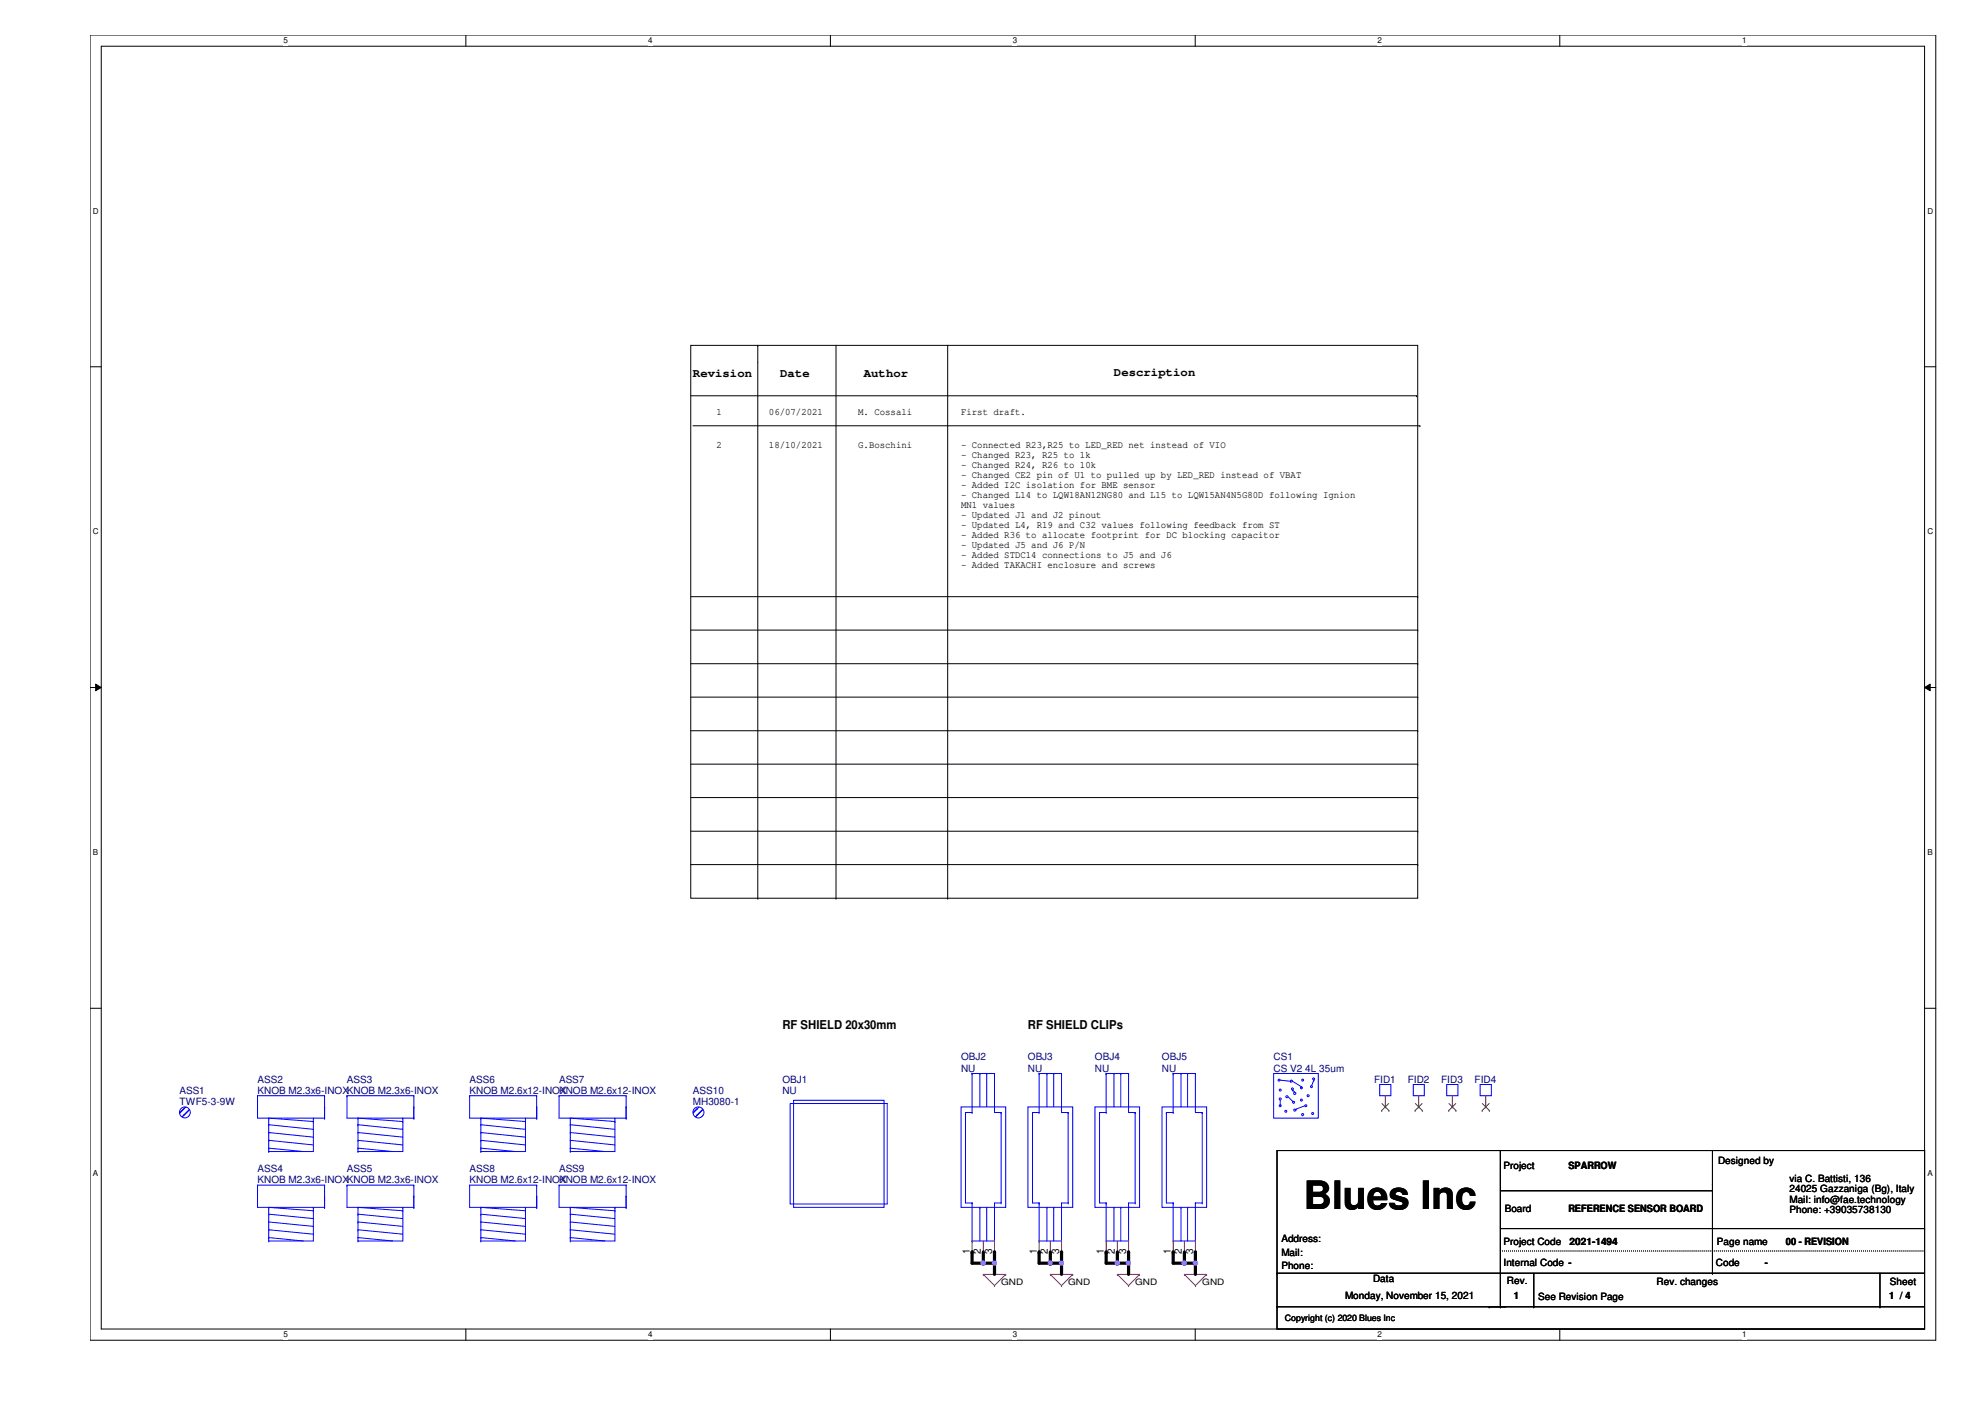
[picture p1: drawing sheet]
<svg xmlns="http://www.w3.org/2000/svg" width="420mm" height="297mm" viewBox="0 0 420 297" stroke-linecap="round" stroke-linejoin="round" font-family="sans-serif">
<path d="M19.1 7.4h390.4v276.1h-390.4zM21.4 9.8h385.8v271.4h-385.8z" fill="none" stroke="#000" stroke-width=".21"/>
<g fill="#fff">
<path d="M60 7.7h.9v1.9h-.9z"/>
<path d="M60 281.4h.9v1.9h-.9z"/>
</g>
<path d="M98.6 7.4v2.4M98.6 281.2v2.3" fill="none" stroke="#000" stroke-width=".21"/>
<g fill="#fff">
<path d="M137.1 7.7h.9v1.9h-.9z"/>
<path d="M137.1 281.4h.9v1.9h-.9z"/>
</g>
<path d="M175.7 7.4v2.4M175.7 281.2v2.3" fill="none" stroke="#000" stroke-width=".21"/>
<g fill="#fff">
<path d="M214.2 7.7h1v1.9h-1z"/>
<path d="M214.2 281.4h1v1.9h-1z"/>
</g>
<path d="M252.9 7.4v2.4M252.9 281.2v2.3" fill="none" stroke="#000" stroke-width=".21"/>
<g fill="#fff">
<path d="M291.4 7.7h1v1.9h-1z"/>
<path d="M291.4 281.4h1v1.9h-1z"/>
</g>
<path d="M330 7.4v2.4M330 281.2v2.3" fill="none" stroke="#000" stroke-width=".21"/>
<g fill="#fff">
<path d="M368.6 7.7h.9v1.9h-.9z"/>
<path d="M368.6 281.4h.9v1.9h-.9z"/>
<path d="M19.6 43.7h1.3v1.9h-1.3z"/>
<path d="M407.8 43.7h1.2v1.9h-1.2z"/>
<path d="M19.6 111.5h1.3v1.9h-1.3z"/>
<path d="M407.8 111.5h1.2v1.9h-1.2z"/>
</g>
<path d="M19.1 77.6h2.3M407.2 77.6h2.3" fill="none" stroke="#000" stroke-width=".21"/>
<g fill="#fff">
<path d="M19.6 179.4h1.2v1.9h-1.2z"/>
<path d="M407.8 179.4h1.1v1.9h-1.1z"/>
</g>
<path d="M19.1 145.5h2.3M20.2 144.7l1.2 .8-1.2 .6zM407.2 145.5l1.1-.8v1.4zM407.2 145.5h2.3" fill="none" stroke="#000" stroke-width=".21"/>
<path d="M20.2 144.7l1.2 .8-1.2 .6zM407.2 145.5l1.1-.8v1.4z" fill="#000"/>
<g fill="#fff">
<path d="M19.6 247.2h1.2v1.9h-1.2z"/>
<path d="M407.8 247.2h1.1v1.9h-1.1z"/>
</g>
<g fill="none" stroke="#000" stroke-width=".21">
<path d="M146.1 73.1h153.8v116.9h-153.8zM160.3 73.1h.1M160.3 73.1v116.9M176.9 73.1v116.9M200.5 73.1v116.9M146.1 83.7h153.6M146.6 90.1h153.8M299.7 83.7h.1M300.4 90.1h.1M146.1 126.2h153.8M146.1 133.3h153.8M299.9 126.2h.1"/>
<path d="M299.9 133.3h.1M146.1 140.4h153.8M146.1 147.5h153.8M146.1 154.6h153.8M299.9 140.4h.1M299.9 147.5h.1M299.9 154.6h.1M146.1 161.7h153.8M146.1 168.7h153.8M146.1 175.9h153.8M299.9 161.7h.1M299.9 168.7h.1"/>
<path d="M299.9 175.9h.1M146.1 182.9h153.8M160.3 190h.1M176.9 190h.1M200.5 190h.1M299.9 182.9h.1M19.1 213.3h2.3M407.2 213.3h2.3M270.2 243.4h137v37.8h-137zM317.4 243.4v33.1M317.4 259.9h89.8M317.4 251.9h44.9"/>
<path d="M362.3 250.5h.1M362.3 251.9h.1M362.3 243.4v26M407.2 259.9h.1M270.2 276.5h.1M270.2 269.4h.1M270.2 276.5h137M270.2 269.4h137M315 276.5h.1M317.4 276.5h.1M324.5 276.5h.1M324.5 269.4v7.1"/>
<path d="M362.3 269.4h.1M397.7 276.5h.1M397.7 269.4v7.1"/>
</g>
<g fill="none" stroke="#f00" stroke-width=".21">
<path d="M300.1 234.2h.1M300.1 231.8v2.4M314.3 234.2h.1M314.3 231.8v2.4M205.7 264.9h.1M205.7 262.6v2.3M208 269.6h.1M208 264.9h.1M208 269.6h4.8M208 269.6l2.4 2.4M208 262.6v2.3M210.4 272h.1"/>
<path d="M210.4 264.9h.1M210.4 262.6v2.3M212.8 269.6h.1M212.8 269.6l-2.4 2.4M219.8 264.9h.1M219.8 262.6v2.3M222.2 269.6h.1M222.2 264.9h.1M222.2 269.6h4.7M222.2 269.6l2.4 2.4M222.2 262.6v2.3M224.6 272h.1"/>
<path d="M224.6 264.9h.1M224.6 262.6v2.3M226.9 269.6h.1M226.9 269.6l-2.3 2.4M234 264.9h.1M234 262.6v2.3M236.4 269.6h.1M236.4 264.9h.1M236.4 269.6h4.7M236.4 269.6l2.4 2.4M236.4 262.6v2.3M238.8 272h.1"/>
<path d="M238.8 264.9h.1M238.8 262.6v2.3M241.1 269.6h.1M241.1 269.6l-2.3 2.4M248.2 264.9h.1M248.2 262.6v2.3M250.6 269.6h.1M250.6 264.9h.1M250.6 269.6h4.7M250.6 269.6l2.3 2.4M250.6 262.6v2.3M252.9 272h.1"/>
<path d="M252.9 264.9h.1M252.9 262.6v2.3M255.3 269.6h.1M255.3 269.6l-2.4 2.4"/>
</g>
<path d="M317.4 264.7h89.8M407.2 264.7h.1" fill="none" stroke="#000" stroke-width=".21" stroke-dasharray="0 .4"/>
<g fill="none" stroke="#00f" stroke-width=".21">
<path d="M73.4 231.8h.1M73.4 231.8h14.1M73.4 231.8v4.8h14.1M75.7 236.6h.1M75.7 238h.1M75.7 239.6h.1M75.7 236.6v7M75.7 236.6l9.5 .7M75.7 238l9.5 .9M75.7 239.6l9.5 1M85.2 236.6h.1M85.2 237.3h.1"/>
<path d="M85.2 236.6v7h-9.5M87.5 231.8h.1M87.5 234.2h.1M87.5 236.6h.1M87.5 231.8v4.8M118.3 231.8h.1M118.3 231.8h14.2M118.3 231.8v4.8h14.2M120.7 236.6h.1M120.7 238h.1M120.7 239.6h.1M120.7 236.6v7"/>
<path d="M120.7 236.6l9.4 .7M120.7 238l9.4 .9M120.7 239.6l9.4 1M130.1 236.6h.1M130.1 237.3h.1M130.1 236.6v7h-9.4M132.5 231.8h.1M132.5 234.2h.1M132.5 236.6h.1M132.5 231.8v4.8M167.2 233.5h20.5v21.2h-20.5zM167.9 232.8h19.1v22.6h-19.1z"/>
<path d="M203.3 234.2h9.5v21.2h-9.5zM204.3 235.4h.1M204.3 235.4v19.1h1.4M204.3 235.4h1.4M205.7 227.1h.1M205.7 235.4h.1M205.7 227.1v8.3M205.7 227.1h4.7M207.3 227.1h.1M207.3 227.1v7.1M208.7 227.1h.1M208.7 227.1v7.1"/>
<path d="M210.4 227.1h.1M210.4 227.1v8.3h1.4M211.8 235.4h.1M211.8 235.4v19.1M217.5 234.2h9.4v21.2h-9.4zM218.4 235.4h.1M218.4 235.4h1.4M218.4 235.4v19.1h1.4M219.8 227.1h.1M219.8 235.4h.1M219.8 227.1h4.8M219.8 227.1v8.3"/>
<path d="M221.5 227.1h.1M221.5 227.1v7.1M222.9 227.1h.1M222.9 227.1v7.1M224.6 227.1h.1M224.6 227.1v8.3h1.4M226 235.4h.1M226 235.4v19.1M231.6 234.2h9.5v21.2h-9.5zM232.6 235.4h.1M232.6 235.4h1.4M232.6 235.4v19.1h1.4"/>
<path d="M234 227.1h.1M234 235.4h.1M234 227.1h4.8M234 227.1v8.3M235.7 227.1h.1M235.7 227.1v7.1M237.1 227.1h.1M237.1 227.1v7.1M238.8 227.1h.1M238.8 227.1v8.3h1.4M240.2 235.4h.1M240.2 235.4v19.1"/>
<path d="M245.8 234.2h9.5v21.2h-9.5zM246.8 235.4h.1M246.8 235.4h1.4M246.8 235.4v19.1h1.4M248.2 227.1h.1M248.2 235.4h.1M248.2 227.1h4.7M248.2 227.1v8.3M249.9 227.1h.1M249.9 227.1v7.1M251.2 227.1h.1M251.2 227.1v7.1"/>
<path d="M252.9 227.1h.1M252.9 227.1v8.3h1.4M254.3 235.4h.1M254.3 235.4v19.1M269.5 227.1h9.4v9.5h-9.4zM270.4 228.4h.3v.3h-.3zM270.7 230.5h.3v.3h-.3zM270.7 232.3h.3v.4h-.3zM270.7 233.8h.3v.3h-.3zM270.8 233.7h.1M270.8 228.5l2.2 .3M270.8 232.8v.9"/>
<path d="M271.9 235h.3v.3h-.3zM272.1 231.9h.3v.3h-.3zM272.5 232.1l1 .9M273 228.8h.1M273.1 228.6h.3v.3h-.3zM273.3 230.2h.3v.3h-.3zM273.5 230.6h.1M273.5 233h.1M273.5 228.8l1.9 1.2M273.5 230.6l.4 .5M273.5 233.1h.3v.3h-.3zM273.7 231.2h.4v.3h-.4z"/>
<path d="M273.7 234.7h.4v.3h-.4zM274.2 234.7h.1M275.2 232.6h.3v.3h-.3zM275.2 230h.3v.3h-.3zM275.4 230h.1M275.4 228.4h.3v.3h-.3zM275.4 235.6h.3v.4h-.3zM276.1 233.9l-1.9 .8M276.1 233.8h.3v.3h-.3zM276.6 231.7h.3v.3h-.3zM277.3 229.8h.3v.2h-.3zM277.6 235.4h.2v.3h-.2z"/>
<path d="M277.8 228.1h.3v.3h-.3zM278 228.5h.1M278 228.5l-.5 1.2M299 229.4h2.3v2.4h-2.3zM313.1 229.4h2.4v2.4h-2.4zM54.5 250.7h.1M54.5 250.7h14.2M54.5 250.7v4.7h14.2M56.9 255.4h.1M56.9 256.9h.1M56.9 258.5h.1M56.9 255.4v7.2"/>
<path d="M56.9 255.4l9.4 .8M56.9 256.9l9.4 .9M56.9 258.5l9.4 1M66.3 255.4h.1M66.3 256.2h.1M66.3 255.4v7.2h-9.4M68.7 250.7h.1M68.7 253.1h.1M68.7 255.4h.1M68.7 250.7v4.7M75.7 243.6h.1M75.7 241.3h.1"/>
<path d="M75.7 242.9h.1M75.7 241.3l9.5 .9M75.7 242.9l7.4 .7M99.4 250.7h.1M99.4 250.7h14.1M99.4 250.7v4.7h14.1M101.7 255.4h.1M101.7 256.9h.1M101.7 258.5h.1M101.7 255.4v7.2M101.7 255.4l9.5 .8M101.7 256.9l9.5 .9"/>
<path d="M101.7 258.5l9.5 1M111.2 255.4h.1M111.2 256.2h.1M111.2 255.4v7.2h-9.5M113.5 250.7h.1M113.5 253.1h.1M113.5 255.4h.1M113.5 250.7v4.7M118.3 250.7h.1M118.3 250.7h14.2M118.3 250.7v4.7h14.2M120.7 243.6h.1"/>
<path d="M120.7 241.3h.1M120.7 242.9h.1M120.7 255.4h.1M120.7 256.9h.1M120.7 258.5h.1M120.7 255.4v7.2M120.7 241.3l9.4 .9M120.7 242.9l7.3 .7M120.7 255.4l9.4 .8M120.7 256.9l9.4 .9M120.7 258.5l9.4 1M130.1 255.4h.1"/>
<path d="M130.1 256.2h.1M130.1 255.4v7.2h-9.4M132.5 250.7h.1M132.5 253.1h.1M132.5 255.4h.1M132.5 250.7v4.7M205.7 254.5h.1M205.7 254.5v8.1M207.3 255.4h.1M207.3 255.4v7.2M208.7 255.4h.1M208.7 255.4v7.2"/>
<path d="M210.4 254.5h.1M210.4 254.5v8.1h-4.7M210.4 254.5h1.4M211.8 254.5h.1M219.8 254.5h.1M219.8 254.5v8.1M221.5 255.4h.1M221.5 255.4v7.2M222.9 255.4h.1M222.9 255.4v7.2M224.6 254.5h.1M224.6 254.5v8.1h-4.8"/>
<path d="M224.6 254.5h1.4M226 254.5h.1M234 254.5h.1M234 254.5v8.1M235.7 255.4h.1M235.7 255.4v7.2M237.1 255.4h.1M237.1 255.4v7.2M238.8 254.5h.1M238.8 254.5v8.1h-4.8M238.8 254.5h1.4M240.2 254.5h.1"/>
<path d="M248.2 254.5h.1M248.2 254.5v8.1M249.9 255.4h.1M249.9 255.4v7.2M251.2 255.4h.1M251.2 255.4v7.2M252.9 254.5h.1M252.9 254.5v8.1h-4.7M252.9 254.5h1.4M254.3 254.5h.1M56.9 262.6h.1M56.9 260.2h.1"/>
<path d="M56.9 261.8h.1M56.9 260.2l9.4 .9M56.9 261.8l7.3 .8M101.7 262.6h.1M101.7 260.2h.1M101.7 261.8h.1M101.7 260.2l9.5 .9M101.7 261.8l7.4 .8M120.7 262.6h.1M120.7 260.2h.1M120.7 261.8h.1M120.7 260.2l9.4 .9"/>
<path d="M120.7 261.8l7.3 .8M205.7 262.6h.1M219.8 262.6h.1M234 262.6h.1M248.2 262.6h.1"/>
</g>
<path d="M299.4 234.9h.1M299.4 233.5l1.5 1.4M300.9 233.5l-1.5 1.4M300.9 234.9h.1M313.6 234.9h.1M313.6 233.5l1.5 1.4M315 233.5l-1.4 1.4M315.1 234.9h.1" fill="none" stroke="#804000" stroke-width=".21"/>
<circle cx="39.1" cy="235.3" r="1.15" fill="#fff"/>
<g fill="none" stroke="#00f" stroke-width=".21">
<path d="M54.5 231.8h.1M54.5 231.8h14.2M54.5 231.8v4.8h14.2M56.9 236.6h.1M56.9 238h.1M56.9 239.6h.1M56.9 236.6v7M56.9 236.6l9.4 .7M56.9 238l9.4 .9M56.9 239.6l9.4 1M66.3 236.6h.1M66.3 237.3h.1"/>
<path d="M66.3 236.6v7h-9.4M68.7 231.8h.1M68.7 234.2h.1M68.7 236.6h.1M68.7 231.8v4.8M99.4 231.8h.1M99.4 231.8h14.1M99.4 231.8v4.8h14.1M101.7 236.6h.1M101.7 238h.1M101.7 239.6h.1M101.7 236.6v7"/>
<path d="M101.7 236.6l9.5 .7M101.7 238l9.5 .9M101.7 239.6l9.5 1M111.2 236.6h.1M111.2 237.3h.1M111.2 236.6v7h-9.5M113.5 231.8h.1M113.5 234.2h.1M113.5 236.6h.1M113.5 231.8v4.8M291.9 229.4h2.4v2.4h-2.4zM56.9 243.6h.1"/>
<path d="M56.9 241.3h.1M56.9 242.9h.1M56.9 241.3l9.4 .9M56.9 242.9l7.3 .7M73.4 250.7h.1M73.4 250.7h14.1M73.4 250.7v4.7h14.1M75.7 255.4h.1M75.7 256.9h.1M75.7 258.5h.1M75.7 255.4v7.2M75.7 255.4l9.5 .8"/>
<path d="M75.7 256.9l9.5 .9M75.7 258.5l9.5 1M85.2 255.4h.1M85.2 256.2h.1M85.2 255.4v7.2h-9.5M87.5 250.7h.1M87.5 253.1h.1M87.5 255.4h.1M87.5 250.7v4.7M101.7 243.6h.1M101.7 241.3h.1M101.7 242.9h.1"/>
<path d="M101.7 241.3l9.5 .9M101.7 242.9l7.4 .7M75.7 262.6h.1M75.7 260.2h.1M75.7 261.8h.1M75.7 260.2l9.5 .9M75.7 261.8l7.4 .8"/>
<circle cx="39.1" cy="235.3" r="1.15"/>
</g>
<path d="M293.1 234.2h.1M293.1 231.8v2.4" fill="none" stroke="#f00" stroke-width=".21"/>
<path d="M292.3 234.9h.1M292.4 233.5l1.4 1.4M293.8 233.5l-1.5 1.4M293.8 234.9h.1" fill="none" stroke="#804000" stroke-width=".21"/>
<circle cx="147.8" cy="235.3" r="1.17" fill="#fff"/>
<g fill="none" stroke="#00f" stroke-width=".21">
<path d="M306.1 229.4h2.3v2.4h-2.3z"/>
<circle cx="147.8" cy="235.3" r="1.17"/>
</g>
<path d="M307.3 234.2h.1M307.3 231.8v2.4" fill="none" stroke="#f00" stroke-width=".21"/>
<path d="M306.5 234.9h.1M306.5 233.5l1.5 1.4M308 233.5l-1.5 1.4M308 234.9h.1" fill="none" stroke="#804000" stroke-width=".21"/>
<path d="M208 264.9v2.3M222.2 264.9v2.3" fill="none" stroke="#000" stroke-width=".68"/>
<g fill="#000">
<circle cx="208" cy="267.2" r=".34"/>
<circle cx="222.2" cy="267.2" r=".34"/>
</g>
<circle cx="222.2" cy="267.2" r=".45" fill="#f0f"/>
<circle cx="222.2" cy="267.2" r=".45" fill="none" stroke="#f0f" stroke-width=".21"/>
<path d="M205.7 264.9v2.3h2.3M210.4 267.2v2.4M236.4 264.9v2.3M250.6 264.9v2.3" fill="none" stroke="#000" stroke-width=".68"/>
<g fill="#000">
<circle cx="205.7" cy="264.9" r=".34"/>
<circle cx="208" cy="267.2" r=".34"/>
<circle cx="210.4" cy="267.2" r=".34"/>
<circle cx="236.4" cy="267.2" r=".34"/>
<circle cx="250.6" cy="267.2" r=".34"/>
</g>
<circle cx="210.4" cy="267.2" r=".45" fill="#f0f"/>
<circle cx="210.4" cy="267.2" r=".45" fill="none" stroke="#f0f" stroke-width=".21"/>
<path d="M210.4 264.9v2.3M219.8 264.9v2.3h2.4M224.6 267.2v2.4" fill="none" stroke="#000" stroke-width=".68"/>
<g fill="#000">
<circle cx="210.4" cy="264.9" r=".34"/>
<circle cx="219.8" cy="264.9" r=".34"/>
<circle cx="222.2" cy="267.2" r=".34"/>
<circle cx="224.6" cy="267.2" r=".34"/>
</g>
<circle cx="224.5" cy="267.2" r=".45" fill="#f0f"/>
<circle cx="224.5" cy="267.2" r=".45" fill="none" stroke="#f0f" stroke-width=".21"/>
<path d="M224.6 264.9v2.3M234 264.9v2.3h2.4M238.8 267.2v2.4" fill="none" stroke="#000" stroke-width=".68"/>
<g fill="#000">
<circle cx="224.6" cy="264.9" r=".34"/>
<circle cx="234" cy="264.9" r=".34"/>
<circle cx="236.4" cy="267.2" r=".34"/>
<circle cx="238.8" cy="267.2" r=".34"/>
</g>
<circle cx="238.7" cy="267.2" r=".46" fill="#f0f"/>
<circle cx="238.7" cy="267.2" r=".46" fill="none" stroke="#f0f" stroke-width=".21"/>
<path d="M238.8 264.9v2.3M248.2 267.2h2.4" fill="none" stroke="#000" stroke-width=".68"/>
<g fill="#000">
<circle cx="238.8" cy="264.9" r=".34"/>
<circle cx="250.6" cy="267.2" r=".34"/>
</g>
<circle cx="250.5" cy="267.2" r=".46" fill="#f0f"/>
<circle cx="250.5" cy="267.2" r=".46" fill="none" stroke="#f0f" stroke-width=".21"/>
<path d="M248.2 264.9v2.3M252.9 267.2v2.4" fill="none" stroke="#000" stroke-width=".68"/>
<g fill="#000">
<circle cx="248.2" cy="264.9" r=".34"/>
<circle cx="252.9" cy="267.2" r=".34"/>
</g>
<circle cx="252.9" cy="267.2" r=".46" fill="#f0f"/>
<circle cx="252.9" cy="267.2" r=".46" fill="none" stroke="#f0f" stroke-width=".21"/>
<path d="M236.4 267.2h2.4M252.9 264.9v2.3h-2.3" fill="none" stroke="#000" stroke-width=".68"/>
<g fill="#000">
<circle cx="238.8" cy="267.2" r=".34"/>
<circle cx="252.9" cy="264.9" r=".34"/>
<circle cx="252.9" cy="267.2" r=".34"/>
</g>
<circle cx="236.4" cy="267.2" r=".45" fill="#f0f"/>
<circle cx="236.4" cy="267.2" r=".45" fill="none" stroke="#f0f" stroke-width=".21"/>
<path d="M208 267.2h2.4M222.2 267.2h2.4" fill="none" stroke="#000" stroke-width=".68"/>
<g fill="#000">
<circle cx="210.4" cy="267.2" r=".34"/>
<circle cx="224.6" cy="267.2" r=".34"/>
</g>
<circle cx="208" cy="267.2" r=".45" fill="#f0f"/>
<circle cx="208" cy="267.2" r=".45" fill="none" stroke="#f0f" stroke-width=".21"/>
<circle cx="222.2" cy="267.2" r=".45" fill="#f0f"/>
<circle cx="222.2" cy="267.2" r=".45" fill="none" stroke="#f0f" stroke-width=".21"/>
<circle cx="210.4" cy="267.2" r=".45" fill="#f0f"/>
<circle cx="210.4" cy="267.2" r=".45" fill="none" stroke="#f0f" stroke-width=".21"/>
<circle cx="224.5" cy="267.2" r=".45" fill="#f0f"/>
<circle cx="224.5" cy="267.2" r=".45" fill="none" stroke="#f0f" stroke-width=".21"/>
<circle cx="238.7" cy="267.2" r=".46" fill="#f0f"/>
<circle cx="238.7" cy="267.2" r=".46" fill="none" stroke="#f0f" stroke-width=".21"/>
<circle cx="250.5" cy="267.2" r=".46" fill="#f0f"/>
<circle cx="250.5" cy="267.2" r=".46" fill="none" stroke="#f0f" stroke-width=".21"/>
<circle cx="252.9" cy="267.2" r=".46" fill="#f0f"/>
<circle cx="252.9" cy="267.2" r=".46" fill="none" stroke="#f0f" stroke-width=".21"/>
<circle cx="236.4" cy="267.2" r=".45" fill="#f0f"/>
<circle cx="236.4" cy="267.2" r=".45" fill="none" stroke="#f0f" stroke-width=".21"/>
<circle cx="208" cy="267.2" r=".45" fill="#f0f"/>
<circle cx="208" cy="267.2" r=".45" fill="none" stroke="#f0f" stroke-width=".21"/>
<text font-size="8.3" x="275.8" y="255.7">Blues Inc</text>
<g font-size="2.6">
<text x="146.6" y="79.7">Revision</text>
<text x="165.1" y="79.7">Date</text>
<text x="182.8" y="79.7">Author</text>
<text x="235.7" y="79.5">Description</text>
<text x="165.5" y="217.7">RF SHIELD 20x30mm</text>
<text x="217.5" y="217.7">RF SHIELD CLIPs</text>
</g>
<g font-size="2.1">
<text x="151.6" y="87.7">1</text>
<text x="162.7" y="87.7">06/07/2021</text>
<text x="181.6" y="87.7">M. Cossali</text>
<text x="203.3" y="87.7">First draft.</text>
<text x="151.6" y="94.8">2</text>
<text x="162.7" y="94.8">18/10/2021</text>
<text x="181.6" y="94.8">G.Boschini</text>
<text x="203.3" y="94.8">- Connected R23,R25 to LED_RED net instead of VIO</text>
<text x="203.3" y="96.9">- Changed R23, R25 to 1k</text>
<text x="203.3" y="99.1">- Changed R24, R26 to 10k</text>
<text x="203.3" y="101.2">- Changed CE2 pin of U1 to pulled up by LED_RED instead of VBAT</text>
<text x="203.3" y="103.3">- Added I2C isolation for BME sensor</text>
<text x="203.3" y="105.4">- Changed L14 to LQW18AN12NG80 and L15 to LQW15AN4N5G80D following Ignion</text>
<text x="203.3" y="107.5">MN1 values</text>
<text x="203.3" y="109.6">- Updated J1 and J2 pinout</text>
<text x="203.3" y="111.8">- Updated L4, R19 and C32 values following feedback from ST</text>
<text x="203.3" y="113.9">- Added R36 to allocate footprint for DC blocking capacitor</text>
<text x="203.3" y="116">- Updated J5 and J6 P/N</text>
<text x="203.3" y="118.1">- Added STDC14 connections to J5 and J6</text>
<text x="203.3" y="120.2">- Added TAKACHI enclosure and screws</text>
<text x="318.1" y="247.2">Project</text>
<text x="331.8" y="247.3">SPARROW</text>
<text x="363.5" y="246.3">Designed by</text>
<text x="378.6" y="250.1">via C. Battisti, 136</text>
<text x="318.3" y="256.5">Board</text>
<text x="331.8" y="256.5">REFERENCE SENSOR BOARD</text>
<text x="378.6" y="252.3">24025 Gazzaniga (Bg), Italy</text>
<text x="378.6" y="254.5">Mail: info@fae.technology</text>
<text x="378.6" y="256.7">Phone: +39035738130</text>
<text x="271.1" y="262.8">Address:</text>
<text x="318.1" y="263.3">Project Code</text>
<text x="332.1" y="263.4">2021-1494</text>
<text x="363.2" y="263.3">Page name</text>
<text x="377.8" y="263.4">00 - REVISION</text>
<text x="205.1" y="265.4" transform="rotate(-90 205.1 265.4)">1</text>
<text x="207.5" y="265.4" transform="rotate(-90 207.5 265.4)">2</text>
<text x="209.9" y="265.4" transform="rotate(-90 209.9 265.4)">3</text>
<text x="219.3" y="265.4" transform="rotate(-90 219.3 265.4)">1</text>
<text x="221.7" y="265.4" transform="rotate(-90 221.7 265.4)">2</text>
<text x="224.1" y="265.4" transform="rotate(-90 224.1 265.4)">3</text>
<text x="233.5" y="265.4" transform="rotate(-90 233.5 265.4)">1</text>
<text x="235.9" y="265.4" transform="rotate(-90 235.9 265.4)">2</text>
<text x="238.3" y="265.4" transform="rotate(-90 238.3 265.4)">3</text>
<text x="247.7" y="265.4" transform="rotate(-90 247.7 265.4)">1</text>
<text x="250.1" y="265.4" transform="rotate(-90 250.1 265.4)">2</text>
<text x="252.4" y="265.4" transform="rotate(-90 252.4 265.4)">3</text>
<text x="271.1" y="265.7">Mail:</text>
<text x="271.1" y="268.5">Phone:</text>
<text x="318.1" y="267.8">Internal Code ---</text>
<text x="318.1" y="267.8">Internal Code</text>
<text x="363" y="267.8">Code</text>
<text x="373.4" y="267.8">-</text>
<text x="284.6" y="274.9">Monday, November 15, 2021</text>
<text x="290.5" y="271.3">Data</text>
<text x="318.8" y="271.6">Rev.</text>
<text x="320.3" y="274.9">1</text>
<text x="325.4" y="275.1">See Revision Page</text>
<text x="350.5" y="271.8">Rev. changes</text>
<text x="399.7" y="274.9">1 /// 4</text>
<text x="399.7" y="274.9">1</text>
<text x="399.8" y="271.8">Sheet</text>
<text x="403.1" y="274.9">4</text>
</g>
<g font-size="2.1" fill="#000080">
<text x="203.3" y="224.3">OBJ2</text>
<text x="203.3" y="226.7">NU</text>
<text x="217.5" y="224.3">OBJ3</text>
<text x="217.5" y="226.7">NU</text>
<text x="231.6" y="224.3">OBJ4</text>
<text x="231.6" y="226.7">NU</text>
<text x="245.8" y="224.3">OBJ5</text>
<text x="245.8" y="226.7">NU</text>
<text x="269.5" y="224.3">CS1</text>
<text x="269.5" y="226.7">CS V2 4L 35um</text>
<text x="38" y="231.4">ASS1</text>
<text x="38" y="233.8">TWF5-3-9W</text>
<text x="54.5" y="229.1">ASS2</text>
<text x="54.5" y="231.4">KNOB M2.3x6-INOXKNOB M2.3x6-INOX</text>
<text x="73.4" y="229.1">ASS3</text>
<text x="99.4" y="229.1">ASS6</text>
<text x="99.4" y="231.4">KNOB M2.6x12-INOX</text>
<text x="118.3" y="229.1">ASS7</text>
<text x="118.3" y="231.4">KNOB M2.6x12-INOX</text>
<text x="146.6" y="231.4">ASS10</text>
<text x="146.6" y="233.8">MH3080-1</text>
<text x="165.5" y="229.1">OBJ1</text>
<text x="165.5" y="231.4">NU</text>
<text x="290.7" y="229.1">FID1</text>
<text x="297.8" y="229.1">FID2</text>
<text x="304.9" y="229.1">FID3</text>
<text x="312" y="229.1">FID4</text>
<text x="54.5" y="247.9">ASS4</text>
<text x="54.5" y="250.3">KNOB M2.3x6-INOXKNOB M2.3x6-INOX</text>
<text x="73.4" y="247.9">ASS5</text>
<text x="99.4" y="247.9">ASS8</text>
<text x="99.4" y="250.3">KNOB M2.6x12-INOX</text>
<text x="118.3" y="247.9">ASS9</text>
<text x="118.3" y="250.3">KNOB M2.6x12-INOX</text>
</g>
<g font-size="1.9">
<text x="211.8" y="271.8">GND</text>
<text x="226" y="271.8">GND</text>
<text x="240.2" y="271.8">GND</text>
<text x="254.3" y="271.8">GND</text>
<text x="271.8" y="279.6">Copyright (c) 2020 Blues Inc</text>
</g>
<g font-size="1.7">
<text x="60" y="9.2">5</text>
<text x="137.1" y="9.2">4</text>
<text x="214.2" y="9.2">3</text>
<text x="291.4" y="9.2">2</text>
<text x="368.6" y="9.2">1</text>
<text x="19.6" y="45.2">D</text>
<text x="407.8" y="45.2">D</text>
<text x="19.6" y="113">C</text>
<text x="407.8" y="113">C</text>
<text x="19.6" y="180.9">B</text>
<text x="407.8" y="180.9">B</text>
<text x="19.6" y="248.8">A</text>
<text x="407.8" y="248.8">A</text>
<text x="60" y="283">5</text>
<text x="137.1" y="283">4</text>
<text x="214.2" y="283">3</text>
<text x="291.4" y="283">2</text>
<text x="368.6" y="283">1</text>
</g>
</svg>
